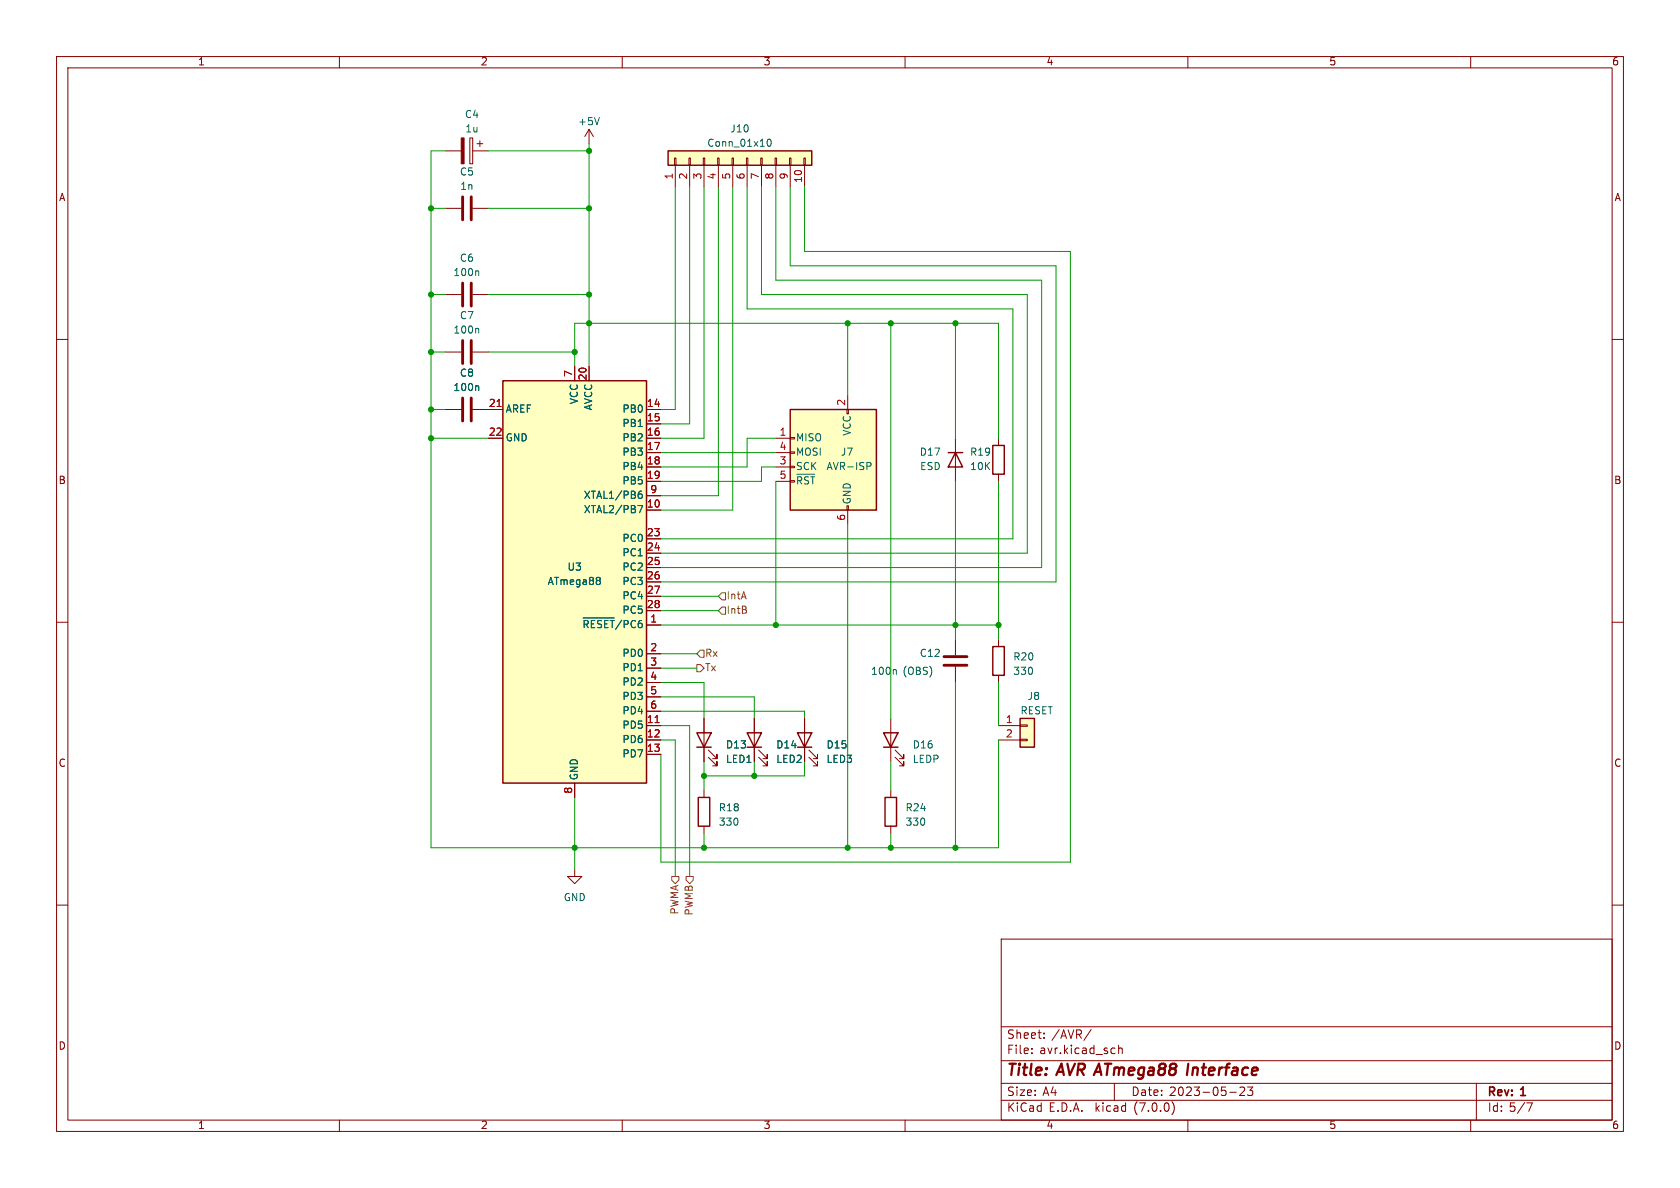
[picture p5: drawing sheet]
<svg xmlns="http://www.w3.org/2000/svg" width="297mm" height="210mm" viewBox="0 0 297 210" stroke-linecap="round" stroke-linejoin="round" font-family="sans-serif">
<g fill="none" stroke="#840000" stroke-width=".18">
<path d="M10 10h277v190h-277zM12 12h273v186h-273zM60 10v2M110 10v2M160 10v2M210 10v2M260 10v2M78.7 26.7h2.8M78.7 36.8h2.8M83.1 24.4h.5v4.6h-.5zM83.6 26.7h2.8M83.6 36.8h2.8"/>
<path d="M84.3 25.4h1M84.8 24.9v1M104.1 22.9v2.5M104.1 22.9l-.7 1.2M104.1 22.9l.8 1.2M119.3 27.9h.2v1.3h-.2zM119.4 29.2v3.8M121.8 27.9h.2v1.3h-.2zM121.9 29.2v3.8M124.3 27.9h.3v1.3h-.3zM124.5 29.2v3.8M126.9 27.9h.2v1.3h-.2z"/>
<path d="M127 29.2v3.8M129.4 27.9h.3v1.3h-.3zM129.5 29.2v3.8M132 27.9h.2v1.3h-.2zM132.1 29.2v3.8M134.5 27.9h.2v1.3h-.2zM134.6 29.2v3.8M137 27.9h.3v1.3h-.3zM137.2 29.2v3.8M139.6 27.9h.2v1.3h-.2zM139.7 29.2v3.8M142.1 27.9h.3v1.3h-.3z"/>
<path d="M142.2 29.2v3.8M10 60h2M78.7 52.1h2.8M83.6 52.1h2.8M285 60h2M78.7 72.4h2.8M78.7 62.2h2.8M83.6 72.4h5.3M83.6 62.2h2.8M86.4 77.5h2.5M101.6 64.8v2.5M104.1 64.8v2.5"/>
<path d="M114.3 72.4h2.5M114.3 74.9h2.5M114.3 77.5h2.5M137.2 77.5h2.5M139.7 79.9h.8v.2h-.8zM139.7 77.3h.8v.3h-.8zM149.7 72.4h.3v.8h-.3zM149.9 69.9v2.5M168.9 77.5v7.6M176.5 77.5v1.2M114.3 90.2h2.5M114.3 80h2.5"/>
<path d="M114.3 82.6h2.5M114.3 85.1h2.5M114.3 95.3h2.5M114.3 97.8h2.5M114.3 87.6h2.5M137.2 80h2.5M137.2 82.6h2.5M137.2 85.1h2.5M139.7 85h.8v.2h-.8zM139.7 82.4h.8v.3h-.8zM149.7 89.4h.3v.8h-.3zM149.9 90.2v2.5"/>
<path d="M176.5 83.8v1.3M10 110h2M114.3 110.5h2.5M114.3 115.6h2.5M114.3 100.3h2.5M114.3 102.9h2.5M114.3 105.4h2.5M114.3 108h2.5M114.3 118.1h2.5M168.9 113v2.8M168.9 117.9v2.8M176.5 113v1.3"/>
<path d="M176.5 119.4v1.3M285 110h2M101.6 138.4v2.6M114.3 128.3h2.5M114.3 130.8h2.5M114.3 133.4h2.5M114.3 120.7h2.5M114.3 123.2h2.5M114.3 125.7h2.5M124.5 127v7.6M124.5 139.7v1.3M125.2 133.9l1.5 1.5v-.8v.8h-.7"/>
<path d="M125.2 132.6l1.5 1.5v-.7v.7h-.7M133.3 127v7.6M134.1 133.9l1.5 1.5v-.8v.8h-.7M134.1 132.6l1.5 1.5v-.7v.7h-.7M142.2 127v7.6M143 133.9l1.5 1.5v-.8v.8h-.7M143 132.6l1.5 1.5v-.7v.7h-.7M157.5 127v7.6M157.5 139.7v1.3M158.2 133.9l1.6 1.5v-.8v.8h-.8M158.2 132.6l1.6 1.5v-.7v.7h-.8M176.5 128.3h3.8"/>
<path d="M176.5 130.8h3.8M180.3 130.7h1.3v.2h-1.3zM180.3 128.1h1.3v.3h-1.3zM10 160h2M101.6 153.7v1.2h1.3l-1.3 1.3-1.3-1.3h1.3M124.5 146.1v1.2M157.5 146.1v1.2M285 160h2M177 166h108v32h-108zM60 198v2M110 198v2M160 198v2"/>
<path d="M177 194.5h108M177 191.5h108M177 187.5h108M177 181.5h108M182.4 186.1v.2M182.4 185.3v.2M184.6 183.4v.2M184.6 182.6v.2M192.9 182l-1.3 1.9M197 191.5v3M197.8 184.8v1.5M197.8 185.4l.2-.1h.3l.1 1"/>
<path d="M207.2 194.8a1.74 1.74 0 0 1 0 2.2M210 198v2M217.4 193.1h1.1M219.2 192.3l.6-.1 .2 .1v.3l-.9 1.1h.9M220.5 192.2h1l-.5 .5 .4 .2v.6l-.2 .2h-.4l-.3-.2M260 198v2M261 191.5v6.5M269.9 195h1l-.6 1.5"/>
</g>
<path d="M210.1 188l-.3 2" fill="none" stroke="#840000" stroke-width=".4"/>
<g fill="none" stroke="#840000" stroke-width=".25">
<path d="M118.1 26.7h25.4v2.5h-25.4zM88.9 67.3h25.4v71.1h-25.4zM139.7 72.4h15.2v17.8h-15.2zM175.5 78.7h2v5.1h-2zM167.6 80h2.6M168.9 80l1.3 2.6h-2.6zM175.5 114.3h2v5.1h-2zM123.2 129.5h2.5l-1.2 2.6zM123.2 132.1h2.5M132.1 129.5h2.5l-1.3 2.6zM132.1 132.1h2.5M141 129.5h2.5l-1.3 2.6z"/>
<path d="M141 132.1h2.5M156.2 129.5h2.5l-1.2 2.6zM156.2 132.1h2.5M180.3 127h2.6v5.1h-2.6zM123.4 141h2.1v5.1h-2.1zM156.5 141h2v5.1h-2z"/>
</g>
<g fill="#ffffc2" stroke="#ffffc2" stroke-width=".18">
<path d="M118.1 26.7h25.4v2.5h-25.4z"/>
<path d="M88.9 67.3h25.4v71.1h-25.4z"/>
<path d="M139.7 72.4h15.2v17.8h-15.2z"/>
<path d="M180.3 127h2.6v5.1h-2.6z"/>
</g>
<g fill="none" stroke="#006464" stroke-width=".18">
<path d="M106 20.8l-.5 1.3M135.7 24.7l.2-.1a.68 .68 0 0 1 .5 .6 .68 .68 0 0 1-.5 .7l-.2-.2-.1-.3zM84.5 47.9l.1 .2v.6M84.5 58l.1 .2v.7M84.5 68.2l.1 .2v.6M112.8 75.4h.8M112.8 89.4h.8l-.5 1.2M112.8 87.6l.3-.3h.2l.3 .3v.3l-.3 .2-.4-.1-.1-.1M113.4 86.8l-.3 .1-.3 .5M140.8 83.8h3.2M141.7 84.7l-.1-.4h-.6v1.3M143 84.3h-.5l-.3 .3"/>
<path d="M143.3 84.3h.7M143.7 84.3v1.3M153.3 81.7h.4l.3 .3-.1 .4h-.6M103.1 109.2h5.5M104 110.1l-.1-.4h-.6v1.3M105.1 109.7h-.6v1.3M105.9 102.1l.2 .2-.2 .3 .2 .3v.2l-.2 .2M106.4 109.7h-.5l-.3 .3M107.5 109.7h-.6v1.3M107.9 109.7h.7M108.2 109.7v1.3M109.9 109.6l-1.1 1.7"/>
<path d="M111.1 110.1l-.2-.4h-.6v1.3M112.3 109.8l-.2-.1h-.3l-.2 .5M113.4 109.7h-.3l-.3 .5M158.3 118.4l.2 .1v.7"/>
</g>
<path d="M87.9 71.9h.7M115.8 127.7h.7" fill="none" stroke="#a90000" stroke-width=".18"/>
<path d="M81.8 34.8v4.1M83.3 34.8v4.1M81.8 50v4.1M83.3 50v4.1M81.8 60.2v4.1M81.8 70.4v4M83.3 60.2v4.1M83.3 70.4v4M166.9 116.1h4M166.9 117.6h4" fill="none" stroke="#840000" stroke-width=".51"/>
<path d="M81.5 24.4h.5v4.6h-.5z" fill="#840000" stroke="#840000" stroke-width=".18"/>
<path d="M123.2 117.5h.6l.7 .6-.7 .6h-.6zM123.8 114.9h.7v1.3h-.7l-.6-.6zM127.6 107.3h.7v1.3h-.7l-.6-.6zM127.6 104.8h.7v1.2h-.7l-.6-.6zM118.7 154.9h1.3v.7l-.6 .6-.7-.6zM121.3 154.9h1.3v.7l-.7 .6-.6-.6z" fill="none" stroke="#725600" stroke-width=".18"/>
<g fill="none" stroke="#009600" stroke-width=".18">
<path d="M76.2 36.8h2.5M78.7 26.7h-2.5v123.2h100.3v-19.1M86.4 26.7h17.7M86.4 36.8h17.7M104.1 25.4v39.4M119.4 33v39.4h-2.6M121.9 33v41.9h-5.1M124.5 33v44.5h-7.7M127 33v54.6h-10.2M129.5 33v57.2h-12.7M132.1 33v21.6h47v40.7h-62.3M134.6 33v19.1h47v45.7h-64.8"/>
<path d="M137.2 33v16.5h46.9v50.8h-67.3M139.7 33v14h47v55.9h-69.9M142.2 33v11.5h47v107.9h-72.4v-19M76.2 52.1h2.5M86.4 52.1h17.7M149.9 57.2v12.7M157.5 57.2v69.8M168.9 57.2v20.3M76.2 77.5h10.2M76.2 62.2h2.5M76.2 72.4h2.5M86.4 62.2h15.2"/>
<path d="M101.6 64.8v-7.6h74.9v20.3M137.2 77.5h-5.1v5.1h-15.3M116.8 80h20.4M137.2 82.6h-2.6v2.5h-17.8M137.2 85.1v25.4M149.9 92.7v57.2M168.9 85.1v27.9M176.5 85.1v27.9M116.8 118.1h6.4M116.8 115.6h6.4M116.8 105.4h10.2M116.8 110.5h59.7"/>
<path d="M116.8 108h10.2M116.8 128.3h5.1v26.6M116.8 120.7h7.7v6.3M116.8 123.2h16.5v3.8M116.8 130.8h2.6v24.1M116.8 125.7h25.4v1.3M124.5 134.6v5.1M133.3 134.6v2.6M142.2 134.6v2.6h-17.7M157.5 134.6v5.1M168.9 120.7v29.2M176.5 120.7v7.6"/>
<path d="M101.6 141v12.7M124.5 147.3v2.6M157.5 147.3v2.6"/>
</g>
<g fill="#009600" stroke="#009600" stroke-width=".18">
<circle cx="149.9" cy="57.2" r=".46"/>
<circle cx="157.5" cy="57.2" r=".46"/>
<circle cx="133.3" cy="137.2" r=".46"/>
<circle cx="124.5" cy="137.2" r=".46"/>
<circle cx="137.2" cy="110.5" r=".46"/>
<circle cx="101.6" cy="149.9" r=".46"/>
<circle cx="124.5" cy="149.9" r=".46"/>
<circle cx="104.1" cy="57.2" r=".46"/>
<circle cx="104.1" cy="36.8" r=".46"/>
<circle cx="104.1" cy="52.1" r=".46"/>
<circle cx="76.2" cy="62.2" r=".46"/>
<circle cx="76.2" cy="77.5" r=".46"/>
<circle cx="76.2" cy="72.4" r=".46"/>
<circle cx="104.1" cy="26.7" r=".46"/>
<circle cx="101.6" cy="62.2" r=".46"/>
<circle cx="76.2" cy="52.1" r=".46"/>
<circle cx="76.2" cy="36.8" r=".46"/>
<circle cx="168.9" cy="110.5" r=".46"/>
<circle cx="176.5" cy="110.5" r=".46"/>
<circle cx="168.9" cy="57.2" r=".46"/>
<circle cx="157.5" cy="149.9" r=".46"/>
<circle cx="168.9" cy="149.9" r=".46"/>
<circle cx="149.9" cy="149.9" r=".46"/>
</g>
<g font-size="2.8" fill="#840000">
<text x="178" y="190.8">Title:</text>
<text x="187.1" y="190.8">AVR ATmega88</text>
<text x="211.1" y="190.8">Interface</text>
</g>
<g font-size="2.1" fill="#840000">
<text x="178" y="183.9">Sheet:</text>
<text x="185.9" y="183.9">/AVR/</text>
<text x="178" y="186.6">File:</text>
<text x="183.8" y="186.6">avr.kicad_sch</text>
<text x="178" y="196.8">KiCad</text>
<text x="178" y="194">Size:</text>
<text x="184.3" y="194">A4</text>
<text x="185.4" y="196.8">E.D.A.</text>
<text x="193.7" y="196.8">kicad</text>
<text x="200" y="194">Date:</text>
<text x="200.6" y="196.8">(7.0.0)</text>
<text x="206.7" y="194">2023-05-23</text>
<text x="263" y="194.2">Rev:</text>
<text x="263" y="196.8">Id: 5/7</text>
<text x="269" y="194.2">1</text>
</g>
<g font-size="1.8" fill="#840000">
<text x="35" y="11.8">1</text>
<text x="85" y="11.8">2</text>
<text x="135" y="11.8">3</text>
<text x="185" y="11.8">4</text>
<text x="235" y="11.8">5</text>
<text x="285" y="11.8">6</text>
<text x="10.4" y="35.8">A</text>
<text x="285.4" y="35.8">A</text>
<text x="10.3" y="85.8">B</text>
<text x="285.3" y="85.8">B</text>
<text x="10.3" y="135.8">C</text>
<text x="285.3" y="135.8">C</text>
<text x="10.3" y="185.8">D</text>
<text x="285.3" y="185.8">D</text>
<text x="35" y="199.8">1</text>
<text x="85" y="199.8">2</text>
<text x="135" y="199.8">3</text>
<text x="185" y="199.8">4</text>
<text x="235" y="199.8">5</text>
<text x="285" y="199.8">6</text>
</g>
<g font-size="1.8" fill="#006464">
<text x="82.1" y="21.1">C4</text>
<text x="82.2" y="23.7">1u</text>
<text x="102.1" y="22.4">+5V</text>
<text x="129.1" y="23.7">J10</text>
<text x="125" y="26.2">Conn_01x10</text>
<text x="81.2" y="31.3">C5</text>
<text x="81.3" y="33.8">1n</text>
<text x="81.2" y="46.5">C6</text>
<text x="80.1" y="49.1">100n</text>
<text x="80.1" y="59.2">100n</text>
<text x="81.2" y="56.7">C7</text>
<text x="80.1" y="69.4">100n</text>
<text x="81.2" y="66.9">C8</text>
<text x="102.4" y="71.6" transform="rotate(-90 102.4 71.6)">VCC</text>
<text x="89.4" y="73.2">AREF</text>
<text x="105" y="72.7" transform="rotate(-90 105 72.7)">AVCC</text>
<text x="109.9" y="73.2">PB0</text>
<text x="109.9" y="75.8">PB1</text>
<text x="150.7" y="77.2" transform="rotate(-90 150.7 77.2)">VCC</text>
<text x="89.4" y="78.3">GND</text>
<text x="109.9" y="78.3">PB2</text>
<text x="109.9" y="80.8">PB3</text>
<text x="109.9" y="83.4">PB4</text>
<text x="140.7" y="78.3">MISO</text>
<text x="140.7" y="83.4">SCK</text>
<text x="140.7" y="80.8">MOSI</text>
<text x="146.1" y="83.4">AVR-ISP</text>
<text x="148.6" y="80.8">J7</text>
<text x="162.5" y="80.8">D17</text>
<text x="162.6" y="83.4">ESD</text>
<text x="171.4" y="80.8">R19</text>
<text x="171.4" y="83.4">10K</text>
<text x="103.1" y="88.5">XTAL1/PB6</text>
<text x="109.9" y="85.9">PB5</text>
<text x="140.7" y="86.5">~{RST}</text>
<text x="150.7" y="89.2" transform="rotate(-90 150.7 89.2)">GND</text>
<text x="103.1" y="91">XTAL2/PB7</text>
<text x="100.3" y="101.2">U3</text>
<text x="109.9" y="96.1">PC0</text>
<text x="109.9" y="98.6">PC1</text>
<text x="109.9" y="101.2">PC2</text>
<text x="96.8" y="103.7">ATmega88</text>
<text x="109.9" y="103.7">PC3</text>
<text x="109.9" y="106.2">PC4</text>
<text x="102.8" y="111.9">~{RESET}/PC6</text>
<text x="109.9" y="108.8">PC5</text>
<text x="109.9" y="116.4">PD0</text>
<text x="109.9" y="118.9">PD1</text>
<text x="153.9" y="119.6">100n</text>
<text x="159.6" y="119.6">(OBS)</text>
<text x="162.5" y="116.4">C12</text>
<text x="179.1" y="117">R20</text>
<text x="179.1" y="119.6">330</text>
<text x="109.9" y="121.5">PD2</text>
<text x="109.9" y="124">PD3</text>
<text x="181.6" y="124">J8</text>
<text x="109.9" y="129.1">PD5</text>
<text x="109.9" y="131.6">PD6</text>
<text x="109.9" y="126.6">PD4</text>
<text x="180.3" y="126.6">RESET</text>
<text x="102.4" y="137.9" transform="rotate(-90 102.4 137.9)">GND</text>
<text x="109.9" y="134.2">PD7</text>
<text x="128.3" y="132.6">D13</text>
<text x="128.3" y="135.1">LED1</text>
<text x="137.2" y="132.6">D14</text>
<text x="137.2" y="135.1">LED2</text>
<text x="146.1" y="132.6">D15</text>
<text x="146.1" y="135.1">LED3</text>
<text x="161.3" y="132.6">D16</text>
<text x="161.3" y="135.1">LEDP</text>
<text x="127" y="143.7">R18</text>
<text x="160" y="143.7">R24</text>
<text x="127" y="146.2">330</text>
<text x="160" y="146.2">330</text>
<text x="99.6" y="159.6">GND</text>
</g>
<g font-size="1.8" fill="#a90000">
<text x="119.1" y="31.8" transform="rotate(-90 119.1 31.8)">1</text>
<text x="121.7" y="31.8" transform="rotate(-90 121.7 31.8)">2</text>
<text x="124.2" y="31.8" transform="rotate(-90 124.2 31.8)">3</text>
<text x="126.7" y="31.8" transform="rotate(-90 126.7 31.8)">4</text>
<text x="129.3" y="31.8" transform="rotate(-90 129.3 31.8)">5</text>
<text x="131.8" y="31.8" transform="rotate(-90 131.8 31.8)">6</text>
<text x="134.4" y="31.8" transform="rotate(-90 134.4 31.8)">7</text>
<text x="136.9" y="31.8" transform="rotate(-90 136.9 31.8)">8</text>
<text x="139.4" y="31.8" transform="rotate(-90 139.4 31.8)">9</text>
<text x="142" y="32.4" transform="rotate(-90 142 32.4)">10</text>
<text x="101.3" y="66.7" transform="rotate(-90 101.3 66.7)">7</text>
<text x="103.9" y="67.3" transform="rotate(-90 103.9 67.3)">20</text>
<text x="149.6" y="71.8" transform="rotate(-90 149.6 71.8)">2</text>
<text x="86.4" y="72.1">21</text>
<text x="86.4" y="77.2">22</text>
<text x="114.3" y="72.1">14</text>
<text x="114.3" y="74.7">15</text>
<text x="114.3" y="77.2">16</text>
<text x="137.8" y="77.2">1</text>
<text x="114.3" y="79.8">17</text>
<text x="114.3" y="82.3">18</text>
<text x="137.8" y="82.3">3</text>
<text x="137.8" y="79.8">4</text>
<text x="114.3" y="89.9">10</text>
<text x="114.3" y="84.8">19</text>
<text x="114.9" y="87.4">9</text>
<text x="137.8" y="84.8">5</text>
<text x="114.3" y="95">23</text>
<text x="149.6" y="92.1" transform="rotate(-90 149.6 92.1)">6</text>
<text x="114.3" y="97.5">24</text>
<text x="114.3" y="100.1">25</text>
<text x="114.3" y="102.6">26</text>
<text x="114.3" y="105.2">27</text>
<text x="114.3" y="107.7">28</text>
<text x="114.9" y="110.2">1</text>
<text x="114.9" y="115.3">2</text>
<text x="114.9" y="117.9">3</text>
<text x="114.9" y="120.4">4</text>
<text x="114.9" y="122.9">5</text>
<text x="114.9" y="125.5">6</text>
<text x="114.3" y="128">11</text>
<text x="114.3" y="130.6">12</text>
<text x="177.8" y="128">1</text>
<text x="177.8" y="130.6">2</text>
<text x="114.3" y="133.1">13</text>
<text x="101.3" y="140.4" transform="rotate(-90 101.3 140.4)">8</text>
</g>
<g font-size="1.8" fill="#725600">
<text x="128.5" y="106.2">IntA</text>
<text x="128.5" y="108.8">IntB</text>
<text x="124.7" y="116.4">Rx</text>
<text x="124.7" y="118.9">Tx</text>
<text x="120.2" y="161.8" transform="rotate(-90 120.2 161.8)">PWMA</text>
<text x="122.7" y="162" transform="rotate(-90 122.7 162)">PWMB</text>
</g>
</svg>
